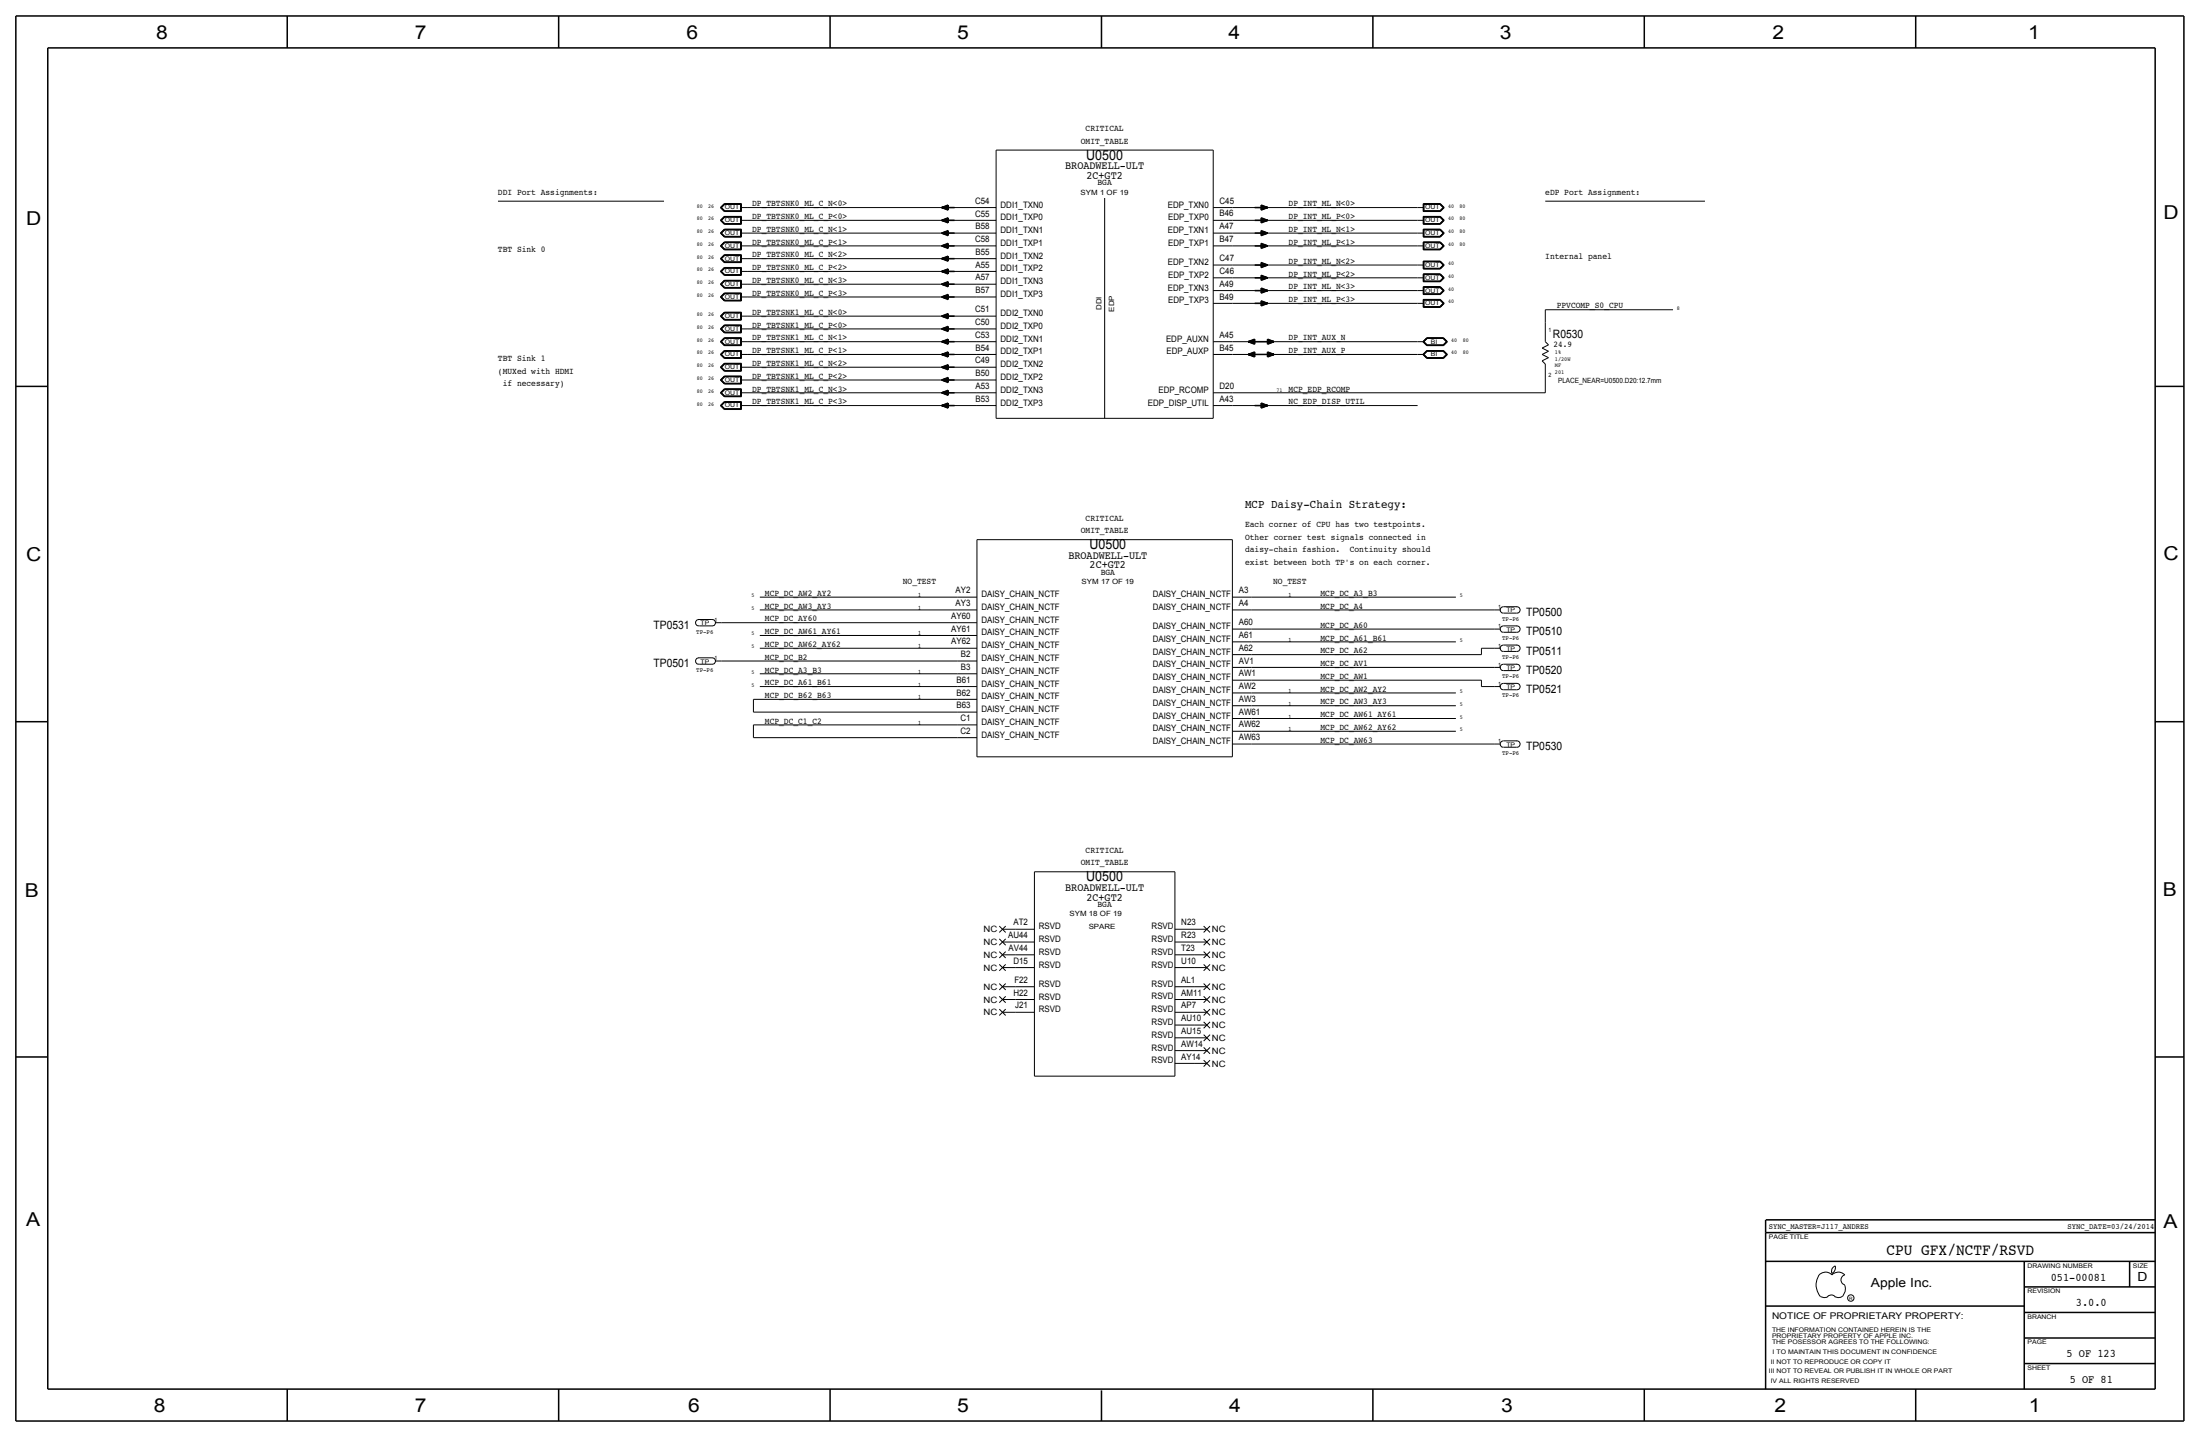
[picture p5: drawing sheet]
<svg xmlns="http://www.w3.org/2000/svg" width="875mm" height="572mm" viewBox="0 0 875 572" stroke-linecap="round" stroke-linejoin="round" font-family="sans-serif">
<g fill="none" stroke="#000" stroke-width=".4">
<path d="M396.2 59.7h86.3zM396.2 59.7v106.7zM482.5 59.7v106.7zM439.4 78.7v87.7zM198.1 80h66zM286.5 87.6l1.6-1.5zM286.5 92.7l1.6-1.6zM286.5 97.8l1.6-1.6zM286.5 82.6l1.6-1.6zM286.5 87.6l1.6 1.6zM286.5 92.7l1.6 1.6zM286.5 97.8l1.6 1.6z"/>
<path d="M286.5 82.5l1.6 1.6zM286.7 87.6l1.4-1.4zM286.7 92.7l1.4-1.5zM286.7 97.8l1.4-1.5zM286.7 82.6l1.4-1.5zM286.7 87.6l1.4 1.5zM286.7 92.7l1.4 1.5zM286.7 97.8l1.4 1.5zM286.7 82.6l1.4 1.4zM286.8 87.6l1.4-1.3zM286.8 92.7l1.4-1.4zM286.8 97.8l1.4-1.4z"/>
<path d="M286.8 82.6l1.4-1.4zM286.8 87.6l1.4 1.4zM286.8 92.7l1.4 1.4zM286.8 97.8l1.4 1.4zM286.8 82.5l1.4 1.4zM287 87.6l1.2-1.2zM287 87.6l1.2 1.3zM287 92.7l1.2 1.3zM287 97.8l1.2 1.3zM287 82.5l1.2 1.3zM288.1 89.2h6.8zM288.1 94.3h6.8z"/>
<path d="M288.1 99.4h6.8zM288.1 84.1h6.8zM288.1 86.1h6.8zM288.1 91.1h6.8zM288.1 96.2h6.8zM288.1 81h6.8zM288.1 86.2h6.7zM288.1 91.2h6.7zM288.1 96.3h6.7zM288.1 81.1h6.7zM288.1 89.1h6.7zM288.1 94.2h6.7z"/>
<path d="M288.1 99.3h6.7zM288.1 84h6.7zM288.2 86.3h6.5zM288.2 91.3h6.5zM288.2 96.4h6.5zM288.2 81.2h6.5zM288.2 89h6.5zM288.2 94.1h6.5zM288.2 99.2h6.5zM288.2 83.9h6.5zM288.2 91.4l-1.2 1.3zM288.2 96.5l-1.2 1.3z"/>
<path d="M288.2 81.3l-1.2 1.3zM288.2 86.4h6.4zM288.2 88.9h6.4zM288.2 91.4h6.4zM288.2 94h6.4zM288.2 96.5h6.4zM288.2 99.1h6.4zM288.2 81.3h6.4zM288.2 83.8h6.4zM294.6 87.6h2.5zM294.6 92.7h2.5zM294.6 97.8h2.5z"/>
<path d="M294.6 82.6h2.5zM294.6 86.4v2.5zM294.6 91.4v2.6zM294.6 96.5v2.6zM294.6 81.3v2.5zM294.7 86.3v2.7zM294.7 91.3v2.8zM294.7 96.4v2.8zM294.7 81.2v2.7zM294.8 86.2v2.9zM294.8 91.2v3zM294.8 96.3v3z"/>
<path d="M294.8 81.1v2.9zM294.9 86.1v3.1zM294.9 91.1v3.2zM294.9 96.2v3.2zM294.9 81v3.1zM297.1 82.6h91.5zM297.1 87.6h91.5zM297.1 92.7h91.5zM297.1 97.8h91.5zM388.6 82.6h7.6zM388.6 87.6h7.6zM388.6 92.7h7.6z"/>
<path d="M388.6 97.8h7.6zM482.5 87.6h7.7zM482.5 92.7h7.7zM482.5 97.8h7.7zM482.5 82.6h7.7zM490.2 82.6h73.6zM490.2 97.8h73.6zM490.2 92.7h73.6zM490.2 87.6h73.6zM563.8 97.8h2.6zM563.8 92.7h2.6zM563.8 87.6h2.6z"/>
<path d="M563.8 82.6h2.6zM566.1 96.2h6.8zM566.1 91.1h6.8zM566.1 86.1h6.8zM566.1 81h6.8zM566.1 99.4h6.8zM566.1 96.2v3.2zM566.1 94.3h6.8zM566.1 91.1v3.2zM566.1 89.2h6.8zM566.1 86.1v3.1zM566.1 84.1h6.8z"/>
<path d="M566.1 81v3.1zM566.2 96.3v3zM566.2 99.3h6.6zM566.2 91.2v3zM566.2 94.2h6.6zM566.2 86.2v2.9zM566.2 89.1h6.6zM566.2 81.1v2.9zM566.2 84h6.6zM566.2 96.3h6.6zM566.2 91.2h6.6zM566.2 86.2h6.6z"/>
<path d="M566.2 81.1h6.6zM566.3 96.4v2.8zM566.3 99.2h6.5zM566.3 91.3v2.8zM566.3 94.1h6.5zM566.3 86.3v2.7zM566.3 89h6.5zM566.3 81.2v2.7zM566.3 83.9h6.5zM566.3 96.4h6.5zM566.3 91.3h6.5zM566.3 86.3h6.5z"/>
<path d="M566.3 81.2h6.5zM566.4 96.5h6.3zM566.4 96.5v2.6zM566.4 99.1h6.3zM566.4 91.4h6.3zM566.4 91.4v2.6zM566.4 94h6.3zM566.4 86.4h6.3zM566.4 86.4v2.5zM566.4 88.9h6.3zM566.4 81.3h6.3zM566.4 81.3v2.5z"/>
<path d="M566.4 83.8h6.3zM572.7 96.5l1.3 1.3zM572.7 91.4l1.3 1.3zM572.7 86.4l1.3 1.2zM572.7 81.3l1.3 1.3zM572.7 99.1l1.3-1.3zM572.7 94l1.3-1.3zM572.7 88.9l1.3-1.3zM572.7 83.8l1.3-1.3zM572.8 99.2l1.3-1.4zM572.8 94.1l1.3-1.4zM572.8 83.9l1.3-1.4z"/>
<path d="M572.8 96.4l1.3 1.4zM572.8 91.3l1.3 1.4zM572.8 86.3l1.3 1.3zM572.8 81.2l1.3 1.4zM572.8 99.3l1.5-1.5zM572.8 94.2l1.5-1.5zM572.8 89.1l1.5-1.5zM572.8 84l1.5-1.4zM572.8 96.3l1.5 1.5zM572.8 91.2l1.5 1.5zM572.8 86.2l1.5 1.4zM572.8 81.1l1.5 1.5z"/>
<path d="M572.9 94.3l1.5-1.6zM572.9 89.2l1.5-1.6zM572.9 96.2l1.5 1.6zM572.9 91.1l1.5 1.6zM572.9 86.1l1.5 1.5zM572.9 81l1.5 1.6zM574.1 87.6l-1.3 1.4zM574.4 97.8l-1.5 1.6zM574.4 82.5l-1.5 1.6zM614.6 80h63.5zM286.5 102.9l1.6-1.6zM286.5 108l1.6-1.6z"/>
<path d="M286.5 113l1.6-1.5zM286.5 118.1l1.6-1.6zM286.5 102.9l1.6 1.5zM286.5 107.9l1.6 1.6zM286.5 113l1.6 1.6zM286.5 118.1l1.6 1.6zM286.7 102.9l1.4-1.5zM286.7 108l1.4-1.5zM286.7 113l1.4-1.4zM286.7 118.1l1.4-1.5zM286.7 102.9l1.4 1.4zM286.7 108l1.4 1.4z"/>
<path d="M286.7 113l1.4 1.5zM286.7 118.1l1.4 1.5zM286.8 102.9l1.4-1.4zM286.8 108l1.4-1.4zM286.8 113l1.4-1.3zM286.8 118.1l1.4-1.4zM286.8 102.9l1.4 1.3zM286.8 107.9l1.4 1.4zM286.8 113l1.4 1.4zM286.8 118.1l1.4 1.4zM287 102.9l1.2-1.3zM287 113l1.2-1.2z"/>
<path d="M287 102.9l1.2 1.2zM287 107.9l1.2 1.3zM287 113l1.2 1.3zM287 118.1l1.2 1.3zM288.1 104.4h6.8zM288.1 109.5h6.8zM288.1 114.6h6.8zM288.1 119.7h6.8zM288.1 101.3h6.8zM288.1 106.4h6.8zM288.1 111.5h6.8zM288.1 116.5h6.8z"/>
<path d="M288.1 101.4h6.7zM288.1 106.5h6.7zM288.1 111.6h6.7zM288.1 116.6h6.7zM288.1 104.3h6.7zM288.1 109.4h6.7zM288.1 114.5h6.7zM288.1 119.6h6.7zM288.2 101.5h6.5zM288.2 106.6h6.5zM288.2 111.7h6.5zM288.2 116.7h6.5z"/>
<path d="M288.2 104.2h6.5zM288.2 109.3h6.5zM288.2 114.4h6.5zM288.2 119.5h6.5zM288.2 106.7l-1.2 1.3zM288.2 116.8l-1.2 1.3zM288.2 101.6h6.4zM288.2 104.1h6.4zM288.2 106.7h6.4zM288.2 109.2h6.4zM288.2 111.8h6.4zM288.2 114.3h6.4z"/>
<path d="M288.2 116.8h6.4zM288.2 119.4h6.4zM294.6 102.9h2.5zM294.6 108h2.5zM294.6 113h2.5zM294.6 118.1h2.5zM294.6 101.6v2.5zM294.6 106.7v2.5zM294.6 111.8v2.5zM294.6 116.8v2.6zM294.7 101.5v2.7zM294.7 106.6v2.7z"/>
<path d="M294.7 111.7v2.7zM294.7 116.7v2.8zM294.8 101.4v2.9zM294.8 106.5v2.9zM294.8 111.6v2.9zM294.8 116.6v3zM294.9 101.3v3.1zM294.9 106.4v3.1zM294.9 111.5v3.1zM294.9 116.5v3.2zM297.1 118.1h91.5zM297.1 102.9h91.5z"/>
<path d="M297.1 108h91.5zM297.1 113h91.5zM388.6 113h7.6zM388.6 118.1h7.6zM388.6 102.9h7.6zM388.6 108h7.6zM482.5 105.4h7.7zM482.5 110.5h7.7zM482.5 115.6h7.7zM490.2 105.4h73.6zM490.2 110.5h73.6zM490.2 115.6h73.6z"/>
<path d="M563.8 115.6h2.6zM563.8 110.5h2.6zM563.8 105.4h2.6zM566.1 119.1h6.8zM566.1 114h6.8zM566.1 108.9h6.8zM566.1 103.8h6.8zM566.1 119.1v3.1zM566.1 117.1h6.8zM566.1 114v3.1zM566.1 112.1h6.8zM566.1 108.9v3.2z"/>
<path d="M566.1 107h6.8zM566.1 103.8v3.2zM566.2 119.2v2.9zM566.2 114.1v2.9zM566.2 117h6.6zM566.2 109v3zM566.2 112h6.6zM566.2 103.9v3zM566.2 106.9h6.6zM566.2 119.2h6.6zM566.2 114.1h6.6zM566.2 109h6.6z"/>
<path d="M566.2 103.9h6.6zM566.3 119.3v2.7zM566.3 114.2v2.7zM566.3 116.9h6.5zM566.3 109.1v2.8zM566.3 111.9h6.5zM566.3 104v2.8zM566.3 106.8h6.5zM566.3 119.3h6.5zM566.3 114.2h6.5zM566.3 109.1h6.5zM566.3 104h6.5z"/>
<path d="M566.4 119.4h6.3zM566.4 119.4v2.5zM566.4 114.3h6.3zM566.4 114.3v2.5zM566.4 116.8h6.3zM566.4 109.2h6.3zM566.4 109.2v2.6zM566.4 111.8h6.3zM566.4 104.1h6.3zM566.4 104.1v2.6zM566.4 106.7h6.3zM572.7 119.4l1.3 1.3z"/>
<path d="M572.7 114.3l1.3 1.3zM572.7 109.2l1.3 1.3zM572.7 104.1l1.3 1.3zM572.7 116.8l1.3-1.2zM572.7 111.8l1.3-1.3zM572.7 106.7l1.3-1.3zM572.8 116.9l1.3-1.3zM572.8 111.9l1.3-1.4zM572.8 106.8l1.3-1.4zM572.8 119.3l1.3 1.4zM572.8 114.2l1.3 1.4zM572.8 109.1l1.3 1.4z"/>
<path d="M572.8 104l1.3 1.4zM572.8 117l1.5-1.4zM572.8 112l1.5-1.5zM572.8 106.9l1.5-1.5zM572.8 119.2l1.5 1.5zM572.8 114.1l1.5 1.5zM572.8 109l1.5 1.5zM572.8 103.9l1.5 1.5zM572.9 117.1l1.5-1.5zM572.9 112.1l1.5-1.6zM572.9 107l1.5-1.6zM572.9 119.1l1.5 1.6z"/>
<path d="M572.9 114l1.5 1.6zM572.9 108.9l1.5 1.6zM572.9 103.8l1.5 1.6zM286.5 135.9l1.6-1.6zM286.5 130.8l1.6-1.6zM286.5 125.7l1.6-1.5zM286.5 135.9l1.6 1.6zM286.5 130.8l1.6 1.6zM286.5 125.7l1.6 1.6zM286.7 135.9l1.4-1.5zM286.7 130.8l1.4-1.5zM286.7 125.7l1.4-1.4z"/>
<path d="M286.7 135.9l1.4 1.5zM286.7 130.8l1.4 1.5zM286.7 125.7l1.4 1.5zM286.8 135.9l1.4-1.4zM286.8 130.8l1.4-1.4zM286.8 125.7l1.4-1.3zM286.8 135.9l1.4 1.4zM286.8 130.8l1.4 1.4zM286.8 125.7l1.4 1.4zM287 135.9l1.2-1.3zM287 130.8l1.2-1.3zM287 135.9l1.2 1.3z"/>
<path d="M287 130.8l1.2 1.3zM287 125.7l1.2 1.3zM288.1 137.5h6.8zM288.1 132.4h6.8zM288.1 127.3h6.8zM288.1 139.4h6.8zM288.1 134.3h6.8zM288.1 129.2h6.8zM288.1 124.2h6.8zM288.1 139.5h6.7zM288.1 134.4h6.7zM288.1 129.3h6.7z"/>
<path d="M288.1 124.3h6.7zM288.1 137.4h6.7zM288.1 132.3h6.7zM288.1 127.2h6.7zM288.2 139.6h6.5zM288.2 134.5h6.5zM288.2 129.4h6.5zM288.2 124.4h6.5zM288.2 137.3h6.5zM288.2 132.2h6.5zM288.2 127.1h6.5zM288.2 139.7l-1.2 1.3z"/>
<path d="M288.2 124.5l-1.2 1.2zM288.2 139.7h6.4zM288.2 134.6h6.4zM288.2 137.2h6.4zM288.2 129.5h6.4zM288.2 132.1h6.4zM288.2 124.5h6.4zM288.2 127h6.4zM294.6 135.9h2.5zM294.6 130.8h2.5zM294.6 125.7h2.5zM294.6 139.7v2.5z"/>
<path d="M294.6 134.6v2.6zM294.6 129.5v2.6zM294.6 124.5v2.5zM294.7 139.6v2.7zM294.7 134.5v2.8zM294.7 129.4v2.8zM294.7 124.4v2.7zM294.8 139.5v2.9zM294.8 134.4v3zM294.8 129.3v3zM294.8 124.3v2.9zM294.9 139.4v3.1z"/>
<path d="M294.9 134.3v3.2zM294.9 129.2v3.2zM294.9 124.2v3.1zM297.1 130.8h91.5zM297.1 125.7h91.5zM297.1 135.9h91.5zM388.6 125.7h7.6zM388.6 130.8h7.6zM388.6 135.9h7.6zM482.5 120.7h7.7zM482.5 135.9h7.7zM490.2 120.7h73.6z"/>
<path d="M490.2 135.9h73.6zM563.8 135.9h2.6zM563.8 120.7h2.6zM565.9 135.9l1.6 1.6zM565.9 135.9l1.6-1.6zM566.1 135.9l1.4 1.5zM566.1 135.9l1.4-1.5zM566.1 122.2h6.8zM566.2 122.1h6.6zM566.2 135.9l1.4 1.4zM566.3 122h6.5zM566.4 135.9l1.2 1.3z"/>
<path d="M566.4 135.9l1.2-1.3zM566.4 121.9h6.3zM567.5 137.5h6.6zM567.5 139.4h6.6zM567.5 134.3h6.6zM567.5 137.4h6.6zM567.5 139.5h6.6zM567.5 134.4h6.6zM567.6 139.6h6.4zM567.6 134.5h6.4zM567.6 137.3h6.4zM567.6 134.5l-1.4 1.4z"/>
<path d="M567.6 139.7h6.4zM567.6 137.2h6.4zM567.6 134.6h6.4zM572.7 121.9l1.3-1.3zM572.8 122l1.3-1.4zM572.8 122.1l1.5-1.4zM572.9 122.2l1.5-1.6zM574 139.7l1.3 1.3zM574 134.6l1.3 1.3zM574 137.2l1.3-1.3zM574 137.3l1.4-1.4zM574 139.6l1.4 1.4z"/>
<path d="M574 134.5l1.4 1.4zM574.1 137.4l1.5-1.5zM574.1 139.5l1.5 1.5zM574.1 134.4l1.5 1.5zM574.1 139.4l1.6 1.6zM574.1 134.3l1.6 1.6zM574.1 137.5l1.6-1.6zM613.4 138.4l2.5-1.2zM613.4 138.4l2.5 1.3zM614.6 135.9l1.3 1.3zM614.6 123.2h50.8zM614.6 123.2v5.1z"/>
<path d="M614.6 128.3v7.6zM286.5 141l1.6-1.6zM286.5 146.1l1.6-1.6zM286.5 151.1l1.6-1.5zM286.5 156.2l1.6-1.6zM286.5 141l1.6 1.5zM286.5 146l1.6 1.6zM286.5 151.1l1.6 1.6zM286.5 156.2l1.6 1.6zM286.7 141l1.4-1.5zM286.7 146.1l1.4-1.5zM286.7 151.1l1.4-1.4z"/>
<path d="M286.7 156.2l1.4-1.5zM286.7 141l1.4 1.4zM286.7 146.1l1.4 1.4zM286.7 151.1l1.4 1.5zM286.7 156.2l1.4 1.5zM286.8 141l1.4-1.4zM286.8 146.1l1.4-1.4zM286.8 151.1l1.4-1.3zM286.8 156.2l1.4-1.4zM286.8 141l1.4 1.3zM286.8 146l1.4 1.4zM286.8 151.1l1.4 1.4z"/>
<path d="M286.8 156.2l1.4 1.4zM287 146.1l1.2-1.3zM287 151.1l1.2-1.2zM287 141l1.2 1.2zM287 146l1.2 1.3zM287 151.1l1.2 1.3zM287 156.2l1.2 1.3zM288.1 142.5h6.8zM288.1 147.6h6.8zM288.1 152.7h6.8zM288.1 157.8h6.8zM288.1 144.5h6.8z"/>
<path d="M288.1 149.6h6.8zM288.1 154.6h6.8zM288.1 159.7h6.8zM288.1 144.6h6.7zM288.1 149.7h6.7zM288.1 154.7h6.7zM288.1 159.8h6.7zM288.1 142.4h6.7zM288.1 147.5h6.7zM288.1 152.6h6.7zM288.1 157.7h6.7zM288.2 144.7h6.5z"/>
<path d="M288.2 149.8h6.5zM288.2 154.8h6.5zM288.2 159.9h6.5zM288.2 142.3h6.5zM288.2 147.4h6.5zM288.2 152.5h6.5zM288.2 157.6h6.5zM288.2 154.9l-1.2 1.3zM288.2 142.2h6.4zM288.2 144.8h6.4zM288.2 147.3h6.4zM288.2 149.9h6.4z"/>
<path d="M288.2 152.4h6.4zM288.2 154.9h6.4zM288.2 157.5h6.4zM294.6 141h2.5zM294.6 146.1h2.5zM294.6 151.1h2.5zM294.6 156.2h2.5zM294.6 144.8v2.5zM294.6 149.9v2.5zM294.6 154.9v2.6zM294.7 144.7v2.7zM294.7 149.8v2.7z"/>
<path d="M294.7 154.8v2.8zM294.7 159.9v2.8zM294.8 144.6v2.9zM294.8 149.7v2.9zM294.8 154.7v3zM294.8 159.8v3zM294.9 144.5v3.1zM294.9 149.6v3.1zM294.9 154.6v3.2zM294.9 159.7v3.2zM297.1 141h91.5zM297.1 146.1h91.5z"/>
<path d="M297.1 151.1h91.5zM297.1 156.2h91.5zM388.6 141h7.6zM388.6 146.1h7.6zM388.6 151.1h7.6zM388.6 156.2h7.6zM482.5 141h7.7zM482.5 156.2h7.7zM490.2 156.2h124.4zM490.2 141h73.6zM563.8 141h2.6zM565.9 141l1.6 1.5z"/>
<path d="M565.9 141l1.6-1.6zM566.1 141l1.4 1.4zM566.1 141l1.4-1.5zM566.2 141l1.4 1.3zM566.2 141l1.4-1.4zM566.4 141l1.2 1.2zM566.4 141l1.2-1.3zM567.5 142.5h6.6zM567.5 142.4h6.6zM567.6 142.3h6.4zM567.6 142.2h6.4zM574 142.2l1.3-1.2z"/>
<path d="M574 142.3l1.4-1.3zM574.1 142.4l1.5-1.4zM574.1 142.5l1.6-1.5zM613.4 143.5l2.5-1.3zM613.4 141l2.5-1.3zM613.4 143.5l1.2 1.3zM613.4 141l2.5 1.2zM614.6 151.1v5.1zM614.6 144.8v6.3zM286.5 161.3l1.6-1.6zM286.5 161.3l1.6 1.6zM286.7 161.3l1.4-1.5z"/>
<path d="M286.7 161.3l1.4 1.5zM286.8 161.3l1.4-1.4zM286.8 161.3l1.4 1.4zM287 161.3l1.2 1.3zM288.1 162.9h6.8zM288.1 162.8h6.7zM288.2 162.7h6.5zM288.2 160l-1.2 1.3zM288.2 160h6.4zM288.2 162.6h6.4zM294.6 161.3h2.5zM294.6 160v2.6z"/>
<path d="M297.1 161.3h91.5zM388.6 161.3h7.6zM396.2 166.4h86.3zM482.5 161.3h7.7zM490.2 161.3h73.6zM388.6 214.6v86.4zM388.6 214.6h101.6zM490.2 214.6v86.4zM302.2 237.5h78.7zM380.9 237.5h7.7zM490.2 237.5h7.6zM497.8 237.5h81.3z"/>
<path d="M277.9 246.4h5.3zM278 246.4a1.25 1.25 0 0 0-1.4 1.3 1.25 1.25 0 0 0 1.4 1.2M278.1 248.9h5.1zM283.2 246.4a1.25 1.25 0 0 1 1.4 1.3 1.25 1.25 0 0 1-1.4 1.2M284.4 247.7h2.6zM287 247.7h93.9zM302.2 257.8h78.7zM302.2 252.7h78.7zM302.2 242.6h78.7zM380.9 242.6h7.7zM380.9 247.7h7.7zM380.9 252.7h7.7z"/>
<path d="M380.9 257.8h7.7zM490.2 255.3h7.6zM490.2 242.6h7.6zM490.2 250.2h7.6zM497.8 242.6h96.5zM497.8 250.2h96.5zM497.8 255.3h81.3zM589.2 257.8v2.5zM589.2 257.8h5.1zM594.3 257.8h2.5zM594.3 250.2h2.5zM594.3 242.6h2.5z"/>
<path d="M598.1 256.6a1.25 1.25 0 0 0-1.4 1.2 1.25 1.25 0 0 0 1.4 1.3M598.1 249a1.25 1.25 0 0 0-1.4 1.2 1.25 1.25 0 0 0 1.4 1.3M598.1 241.4a1.25 1.25 0 0 0-1.4 1.2 1.25 1.25 0 0 0 1.4 1.2M598.1 256.5h5.3zM598.1 259.1h5.1zM598.1 248.9h5.3zM598.1 251.5h5.1zM598.1 241.3h5.3zM598.1 243.8h5.1zM603.2 256.6a1.25 1.25 0 0 1 1.4 1.2 1.25 1.25 0 0 1-1.4 1.3M603.2 249a1.25 1.25 0 0 1 1.4 1.2 1.25 1.25 0 0 1-1.4 1.3M603.2 241.4a1.25 1.25 0 0 1 1.4 1.2 1.25 1.25 0 0 1-1.4 1.2"/>
<path d="M277.9 261.6h5.3zM278 261.7a1.25 1.25 0 0 0-1.4 1.2 1.25 1.25 0 0 0 1.4 1.3M278.1 264.2h5.1zM283.2 261.7a1.25 1.25 0 0 1 1.4 1.2 1.25 1.25 0 0 1-1.4 1.3M284.4 262.9h2.6zM287 262.9h93.9zM299.7 278.1h81.2zM299.7 278.1v5.1zM302.2 273.1h78.7zM302.2 268h78.7zM380.9 278.1h7.7zM380.9 268h7.7z"/>
<path d="M380.9 273.1h7.7zM380.9 262.9h7.7zM490.2 275.6h7.6zM490.2 270.5h7.6zM490.2 265.4h7.6zM490.2 260.4h7.6zM497.8 270.5h91.4zM497.8 260.4h91.4zM497.8 265.4h96.5zM497.8 275.6h81.3zM589.2 270.5v2.6zM589.2 273.1h5.1z"/>
<path d="M594.3 273.1h2.5zM594.3 265.4h2.5zM598.1 271.8a1.25 1.25 0 0 0-1.4 1.3 1.25 1.25 0 0 0 1.4 1.2M598.1 264.2a1.25 1.25 0 0 0-1.4 1.3 1.25 1.25 0 0 0 1.4 1.2M598.1 271.8h5.3zM598.1 274.3h5.1zM598.1 264.2h5.3zM598.1 266.7h5.1zM603.2 271.8a1.25 1.25 0 0 1 1.4 1.3 1.25 1.25 0 0 1-1.4 1.2M603.2 264.2a1.25 1.25 0 0 1 1.4 1.3 1.25 1.25 0 0 1-1.4 1.2M299.7 283.2h81.2zM299.7 288.3h81.2z"/>
<path d="M299.7 288.3v5.1zM299.7 293.4h81.2zM380.9 293.4h7.7zM380.9 288.3h7.7zM380.9 283.2h7.7zM490.2 295.9h7.6zM490.2 290.8h7.6zM490.2 280.7h7.6zM490.2 285.8h7.6zM497.8 295.9h96.5zM497.8 285.8h81.3zM497.8 280.7h81.3z"/>
<path d="M497.8 290.8h81.3zM594.3 295.9h2.5zM598.1 294.7a1.25 1.25 0 0 0-1.4 1.2 1.25 1.25 0 0 0 1.4 1.3M598.1 294.6h5.3zM598.1 297.2h5.1zM603.2 294.7a1.25 1.25 0 0 1 1.4 1.2 1.25 1.25 0 0 1-1.4 1.3M388.6 301h101.6zM411.4 346.7v81.3zM411.4 346.7h55.9zM467.3 346.7v81.3zM397.5 378.5l2.5 2.5zM397.5 375.9l2.5-2.5z"/>
<path d="M397.5 373.4l2.5 2.5zM397.5 370.8l2.5-2.5zM397.5 368.3l2.5 2.5zM398.7 369.6h5.1zM398.7 374.6h5.1zM398.7 379.7h5.1zM403.8 379.7h7.6zM403.8 374.6h7.6zM403.8 369.6h7.6zM467.3 369.6h7.6zM467.3 374.6h7.6zM467.3 379.7h7.6z"/>
<path d="M474.9 369.6h5.1zM474.9 374.6h5.1zM474.9 379.7h5.1zM478.7 378.5l2.6 2.5zM478.7 373.4l2.6 2.5zM478.7 368.3l2.6 2.5zM481.3 378.5l-2.6 2.5zM481.3 373.4l-2.6 2.5zM481.3 368.3l-2.6 2.5zM397.5 398.8l2.5-2.6zM397.5 396.2l2.5 2.6zM397.5 393.7l2.5-2.5z"/>
<path d="M397.5 391.2l2.5 2.5zM397.5 386.1l2.5-2.6zM397.5 383.5l2.5 2.6zM397.5 381l2.5-2.5zM398.7 384.8h5.1zM398.7 392.4h5.1zM398.7 397.5h5.1zM403.8 397.5h7.6zM403.8 392.4h7.6zM403.8 384.8h7.6zM467.3 384.8h7.6zM467.3 392.4h7.6z"/>
<path d="M467.3 397.5h7.6zM474.9 384.8h5.1zM474.9 392.4h5.1zM474.9 397.5h5.1zM478.7 396.2l2.6 2.6zM478.7 391.2l2.6 2.5zM478.7 383.5l2.6 2.6zM481.3 396.2l-2.6 2.6zM481.3 391.2l-2.6 2.5zM481.3 383.5l-2.6 2.6zM397.5 403.9l2.5-2.6zM397.5 401.3l2.5 2.6z"/>
<path d="M398.7 402.6h5.1zM403.8 402.6h7.6zM467.3 417.8h7.6zM467.3 412.8h7.6zM467.3 407.7h7.6zM467.3 402.6h7.6zM474.9 402.6h5.1zM474.9 407.7h5.1zM474.9 412.8h5.1zM474.9 417.8h5.1zM478.7 416.6l2.6 2.5zM478.7 411.5l2.6 2.5z"/>
<path d="M478.7 406.4l2.6 2.5zM478.7 401.3l2.6 2.6zM481.3 416.6l-2.6 2.5zM481.3 411.5l-2.6 2.5zM481.3 406.4l-2.6 2.5zM481.3 401.3l-2.6 2.6zM411.4 428h55.9zM467.3 422.9h7.6zM474.9 422.9h5.1zM478.7 421.6l2.6 2.6zM481.3 421.6l-2.6 2.6zM724.1 515.6l.5 .2a2.67 2.67 0 0 0 2.5-.2"/>
<path d="M726.8 515.7a2.09 2.09 0 0 1 3.1 0M728.9 504.2l1-.7a2.8 2.8 0 0 1-1.3 3l-.1-1.4zM729.7 515.6l.4 .2a2.67 2.67 0 0 0 2.6-.2M732.7 515.7a4.7 4.7 0 0 0 1.1-4.7 2.08 2.08 0 0 1-1.6-2 2.08 2.08 0 0 1 1.6-2 3.4 3.4 0 0 0-5.1 0 3.6 3.6 0 0 0-3.9-.8 3.6 3.6 0 0 0-2.3 3.3 7.1 7.1 0 0 0 1.6 6.2"/>
<circle cx="736.1" cy="516.2" r="1.28"/>
</g>
<g fill="none" stroke="#000" stroke-width=".6" stroke-linecap="butt">
<path d="M6.3 6.4v558.7zM6.3 6.4h862.3zM19 19.1h838.2zM19 19.1v533.4zM114.2 6.4v12.7zM222.2 6.4v12.7zM330.1 6.4v12.7zM438.1 6.4v12.7zM546 6.4v12.7zM654 6.4v12.7zM761.9 6.4v12.7zM857.2 19.1v533.4z"/>
<path d="M868.6 6.4v558.7zM374.6 82.6l2.5 .5zM374.6 82.6l2.5 .7zM374.6 82.6l2.5-.6zM374.6 82.6l2.5-.3zM374.6 82.6l2.5 .2zM374.6 82.6l2.5-1.1zM374.6 82.6l2.5 1zM374.6 82.6l2.5-.8zM374.6 82.6h5.1zM374.6 87.6l2.5 .5zM374.6 87.6l2.5 .8z"/>
<path d="M374.6 87.6l2.5-.5zM374.6 87.6l2.5-.2zM374.6 87.6l2.5 .3zM374.6 87.6l2.5-1zM374.6 87.6l2.5 1zM374.6 87.6l2.5-.7zM374.6 87.6h5.1zM374.6 97.8l2.5 .5zM374.6 97.8l2.5 .8zM374.6 97.8l2.5-.5zM374.6 97.8l2.5-.3zM374.6 97.8l2.5 .2z"/>
<path d="M374.6 97.8l2.5-1zM374.6 97.8l2.5 1zM374.6 97.8l2.5-.8zM374.6 97.8h5.1zM374.6 92.7l2.5 .5zM374.6 92.7l2.5 .8zM374.6 92.7l2.5-.5zM374.6 92.7l2.5-.2zM374.6 92.7l2.5 .3zM374.6 92.7l2.5-1zM374.6 92.7l2.5 1zM374.6 92.7l2.5-.8z"/>
<path d="M374.6 92.7h5.1zM377.1 81.5v2.1zM377.1 86.6v2zM377.1 96.8v2zM377.1 91.7v2zM499.1 82.6h5zM499.1 87.6h5zM499.1 97.8h5zM499.1 92.7h5zM501.6 81.5v2.1zM501.6 86.6v2zM501.6 96.8v2z"/>
<path d="M501.6 91.7v2zM501.6 83.1l2.5-.5zM501.6 83.3l2.5-.7zM501.6 82l2.5 .6zM501.6 82.3l2.5 .3zM501.6 82.8l2.5-.2zM501.6 81.5l2.5 1.1zM501.6 83.6l2.5-1zM501.6 81.8l2.5 .8zM501.6 88.1l2.5-.5zM501.6 88.4l2.5-.8zM501.6 87.1l2.5 .5z"/>
<path d="M501.6 87.4l2.5 .2zM501.6 87.9l2.5-.3zM501.6 86.6l2.5 1zM501.6 88.6l2.5-1zM501.6 86.9l2.5 .7zM501.6 98.3l2.5-.5zM501.6 98.6l2.5-.8zM501.6 97.3l2.5 .5zM501.6 97.5l2.5 .3zM501.6 98l2.5-.2zM501.6 96.8l2.5 1zM501.6 98.8l2.5-1z"/>
<path d="M501.6 97l2.5 .8zM501.6 93.2l2.5-.5zM501.6 93.5l2.5-.8zM501.6 92.2l2.5 .5zM501.6 92.5l2.5 .2zM501.6 93l2.5-.3zM501.6 91.7l2.5 1zM501.6 93.7l2.5-1zM501.6 91.9l2.5 .8zM374.6 102.9l2.5 .5zM374.6 102.9l2.5 .7zM374.6 102.9l2.5-.5z"/>
<path d="M374.6 102.9l2.5-.3zM374.6 102.9l2.5 .2zM374.6 102.9l2.5-1zM374.6 102.9l2.5 1zM374.6 102.9l2.5-.8zM374.6 102.9h5.1zM374.6 108l2.5 .5zM374.6 108l2.5 .7zM374.6 108l2.5-.6zM374.6 108l2.5-.3zM374.6 108l2.5 .2zM374.6 108l2.5-1.1z"/>
<path d="M374.6 108l2.5 1zM374.6 108l2.5-.8zM374.6 108h5.1zM374.6 113l2.5 .5zM374.6 113l2.5 .8zM374.6 113l2.5-.5zM374.6 113l2.5-.2zM374.6 113l2.5 .3zM374.6 113l2.5-1zM374.6 113l2.5 1zM374.6 113l2.5-.7zM374.6 113h5.1z"/>
<path d="M374.6 118.1l2.5 .5zM374.6 118.1l2.5 .8zM374.6 118.1l2.5-.5zM374.6 118.1l2.5-.2zM374.6 118.1l2.5 .3zM374.6 118.1l2.5-1zM374.6 118.1l2.5 1zM374.6 118.1l2.5-.8zM374.6 118.1h5.1zM377.1 101.9v2zM377.1 106.9v2.1zM377.1 112v2z"/>
<path d="M377.1 117.1v2zM499.1 105.4h5zM499.1 115.6h5zM499.1 110.5h5zM501.6 104.4v2zM501.6 114.6v2zM501.6 119.6v2.1zM501.6 109.5v2zM501.6 105.9l2.5-.5zM501.6 106.2l2.5-.8zM501.6 104.9l2.5 .5zM501.6 105.2l2.5 .2z"/>
<path d="M501.6 105.7l2.5-.3zM501.6 104.4l2.5 1zM501.6 106.4l2.5-1zM501.6 104.6l2.5 .8zM501.6 116.1l2.5-.5zM501.6 116.3l2.5-.7zM501.6 115.1l2.5 .5zM501.6 115.3l2.5 .3zM501.6 115.8l2.5-.2zM501.6 114.6l2.5 1zM501.6 116.6l2.5-1zM501.6 114.8l2.5 .8z"/>
<path d="M501.6 119.6l2.5 1.1zM501.6 119.9l2.5 .8zM501.6 111l2.5-.5zM501.6 111.3l2.5-.8zM501.6 110l2.5 .5zM501.6 110.2l2.5 .3zM501.6 110.7l2.5-.2zM501.6 109.5l2.5 1zM501.6 111.5l2.5-1zM501.6 109.7l2.5 .8zM374.6 125.7l2.5 .5zM374.6 125.7l2.5 .8z"/>
<path d="M374.6 125.7l2.5-.5zM374.6 125.7l2.5-.2zM374.6 125.7l2.5 .3zM374.6 125.7l2.5-1zM374.6 125.7l2.5 1zM374.6 125.7l2.5-.7zM374.6 125.7h5.1zM374.6 130.8l2.5 .5zM374.6 130.8l2.5 .8zM374.6 130.8l2.5-.5zM374.6 130.8l2.5-.2zM374.6 130.8l2.5 .3z"/>
<path d="M374.6 130.8l2.5-1zM374.6 130.8l2.5 1zM374.6 130.8l2.5-.8zM374.6 130.8h5.1zM374.6 135.9l2.5 .5zM374.6 135.9l2.5 .8zM374.6 135.9l2.5-.5zM374.6 135.9l2.5-.3zM374.6 135.9l2.5 .2zM374.6 135.9l2.5-1zM374.6 135.9l2.5 1zM374.6 135.9l2.5-.8z"/>
<path d="M374.6 135.9h5.1zM377.1 140v2zM377.1 124.7v2zM377.1 129.8v2zM377.1 134.9v2zM496.5 135.9h10.2zM496.5 135.9l2.6-.8zM496.5 135.9l2.6 1zM496.5 135.9l2.6-1zM496.5 135.9l2.6-.5zM496.5 135.9l2.6 .8zM496.5 135.9l2.6 .5z"/>
<path d="M496.5 135.9l2.6 .2zM496.5 135.9l2.6-.3zM499.1 140v2zM499.1 134.9v2zM499.1 120.7h5zM501.6 121.2l2.5-.5zM501.6 121.4l2.5-.7zM501.6 120.1l2.5 .6zM501.6 120.4l2.5 .3zM501.6 120.9l2.5-.2zM501.6 121.7l2.5-1zM504.1 140l2.6 1z"/>
<path d="M504.1 135.4l2.6 .5zM504.1 135.1l2.6 .8zM504.1 136.7l2.6-.8zM504.1 136.4l2.6-.5zM504.1 134.9l2.6 1zM504.1 136.9l2.6-1zM504.1 136.1l2.6-.2zM504.1 135.6l2.6 .3zM504.1 140v2zM504.1 134.9v2zM6.3 153.7h12.7zM374.6 141l2.5 .5z"/>
<path d="M374.6 141l2.5 .7zM374.6 141l2.5-.5zM374.6 141l2.5-.3zM374.6 141l2.5 .2zM374.6 141l2.5-1zM374.6 141l2.5 1zM374.6 141l2.5-.8zM374.6 141h5.1zM374.6 151.1l2.5 .5zM374.6 151.1l2.5 .8zM374.6 151.1l2.5-.5zM374.6 151.1l2.5-.2z"/>
<path d="M374.6 151.1l2.5 .3zM374.6 151.1l2.5-1zM374.6 151.1l2.5 1zM374.6 151.1l2.5-.7zM374.6 151.1h5.1zM374.6 146.1l2.5 .5zM374.6 146.1l2.5 .7zM374.6 146.1l2.5-.6zM374.6 146.1l2.5-.3zM374.6 146.1l2.5 .2zM374.6 146.1l2.5-1.1zM374.6 146.1l2.5 1z"/>
<path d="M374.6 146.1l2.5-.8zM374.6 146.1h5.1zM374.6 156.2l2.5 .5zM374.6 156.2l2.5 .8zM374.6 156.2l2.5-.5zM374.6 156.2l2.5-.2zM374.6 156.2l2.5 .3zM374.6 156.2l2.5-1zM374.6 156.2l2.5 1zM374.6 156.2l2.5-.8zM374.6 156.2h5.1zM377.1 150.1v2z"/>
<path d="M377.1 145v2.1zM377.1 155.2v2zM496.5 141h10.2zM496.5 141l2.6-.8zM496.5 141l2.6 1zM496.5 141l2.6-1zM496.5 141l2.6-.5zM496.5 141l2.6 .7zM496.5 141l2.6 .5zM496.5 141l2.6 .2zM496.5 141l2.6-.3zM504.1 140.5l2.6 .5z"/>
<path d="M504.1 140.2l2.6 .8zM504.1 141.7l2.6-.7zM504.1 141.5l2.6-.5zM504.1 142l2.6-1zM504.1 141.2l2.6-.2zM504.1 140.7l2.6 .3zM857.2 153.7h11.4zM374.6 161.3l2.5 .5zM374.6 161.3l2.5 .8zM374.6 161.3l2.5-.5zM374.6 161.3l2.5-.3zM374.6 161.3l2.5 .2z"/>
<path d="M374.6 161.3l2.5-1zM374.6 161.3l2.5 1zM374.6 161.3l2.5-.8zM374.6 161.3h5.1zM377.1 160.3v2zM499.1 161.3h5zM501.6 160.3v2zM501.6 161.8l2.5-.5zM501.6 162.1l2.5-.8zM501.6 160.8l2.5 .5zM501.6 161l2.5 .3zM501.6 161.5l2.5-.2z"/>
<path d="M501.6 160.3l2.5 1zM501.6 162.3l2.5-1zM501.6 160.5l2.5 .8zM6.3 287h12.7zM857.2 287h11.4zM6.3 420.4h12.7zM857.2 420.4h11.4zM702.3 490.2h154.9zM702.3 485.1v5.1zM702.3 490.2v62.3zM702.4 485.1h154.8zM702.3 501.6h154.9z"/>
<path d="M702.3 519.4h102.8zM805.1 501.6v50.8zM805.1 511.8h52.1zM847 501.6v10.2zM805.1 522h52.1zM805.1 532.1h52.1zM19 552.5h838.2zM114.2 552.4v12.7zM222.2 552.5v12.7zM330.1 552.5v12.7zM438.1 553v12.1zM546 552.5v12.7z"/>
<path d="M654 552.5v12.7zM761.9 552.5v12.7zM805.1 542.3h52.1zM6.3 565.1h862.3z"/>
</g>
<g font-size="7.6">
<text x="62.2" y="15.5">8</text>
<text x="165" y="15.5">7</text>
<text x="273" y="15.5">6</text>
<text x="380.7" y="15.5">5</text>
<text x="488.6" y="15.5">4</text>
<text x="596.6" y="15.5">3</text>
<text x="705.1" y="15.5">2</text>
<text x="806.7" y="15.5">1</text>
<text x="10.4" y="89.4">D</text>
<text x="860.5" y="87.1">D</text>
<text x="10.4" y="223.3">C</text>
<text x="860.5" y="222.8">C</text>
<text x="9.8" y="356.6">B</text>
<text x="860.2" y="356.4">B</text>
<text x="10.4" y="487.4">A</text>
<text x="860.5" y="488.2">A</text>
<text x="61.2" y="561.6">8</text>
<text x="165" y="561.6">7</text>
<text x="273.8" y="561.6">6</text>
<text x="380.7" y="561.6">5</text>
<text x="488.9" y="561.6">4</text>
<text x="597.1" y="561.6">3</text>
<text x="705.8" y="561.6">2</text>
<text x="806.9" y="561.6">1</text>
</g>
<text font-size="6.5" x="750.3" y="499.1">CPU GFX/NCTF/RSVD</text>
<g font-size="5.6">
<text x="432.1" y="63.5">U0500</text>
<text x="433.3" y="218.4">U0500</text>
<text x="432.1" y="350.5">U0500</text>
</g>
<g font-size="5">
<text x="850.1" y="509.3">D</text>
<text x="744.2" y="511.8">Apple Inc.</text>
</g>
<text font-size="4.8" x="495.2" y="201.9">MCP Daisy-Chain Strategy:</text>
<g font-size="4.6">
<text x="617.7" y="134.4">R0530</text>
<text x="607" y="245.1">TP0500</text>
<text x="259.9" y="250.2">TP0531</text>
<text x="607" y="252.7">TP0510</text>
<text x="607" y="260.4">TP0511</text>
<text x="259.9" y="265.4">TP0501</text>
<text x="607" y="268">TP0520</text>
<text x="607" y="275.6">TP0521</text>
<text x="607" y="298.5">TP0530</text>
<text x="815.7" y="509.3">051-00081</text>
<text x="825.7" y="519.4">3.0.0</text>
<text x="822" y="539.8">5 OF 123</text>
<text x="823.2" y="549.9">5 OF 81</text>
</g>
<g font-size="4.5">
<text x="423.7" y="67.3">BROADWELL-ULT</text>
<text x="432.1" y="71.1">2C+GT2</text>
<text x="424.9" y="222.3">BROADWELL-ULT</text>
<text x="433.4" y="226.1">2C+GT2</text>
<text x="423.7" y="354.3">BROADWELL-ULT</text>
<text x="432.1" y="358.1">2C+GT2</text>
</g>
<text font-size="3.7" x="704.8" y="524.5">NOTICE OF PROPRIETARY PROPERTY:</text>
<g font-size="3.5">
<text x="431.8" y="52.1">CRITICAL</text>
<text x="429.9" y="57.2">OMIT_TABLE</text>
<text x="198.1" y="77.5">DDI Port Assignments:</text>
<text x="436.5" y="73.7">BGA</text>
<text x="614.6" y="77.5">eDP Port Assignment:</text>
<text x="299.2" y="82">DP_TBTSNK0_ML_C_N&lt;0&gt;</text>
<text x="387.9" y="81">C54</text>
<text x="398" y="82.5">DDI1_TXN0</text>
<text x="464.5" y="82.6">EDP_TXN0</text>
<text x="485.1" y="81">C45</text>
<text x="512.5" y="82">DP_INT_ML_N&lt;0&gt;</text>
<text x="299.2" y="87.1">DP_TBTSNK0_ML_C_P&lt;0&gt;</text>
<text x="387.9" y="86.1">C55</text>
<text x="398" y="87.6">DDI1_TXP0</text>
<text x="464.7" y="87.6">EDP_TXP0</text>
<text x="485.1" y="86.1">B46</text>
<text x="512.5" y="87.1">DP_INT_ML_P&lt;0&gt;</text>
<text x="299.2" y="92.2">DP_TBTSNK0_ML_C_N&lt;1&gt;</text>
<text x="388" y="91.2">B58</text>
<text x="398" y="92.7">DDI1_TXN1</text>
<text x="464.5" y="92.7">EDP_TXN1</text>
<text x="485.1" y="91.2">A47</text>
<text x="512.5" y="92.2">DP_INT_ML_N&lt;1&gt;</text>
<text x="198.1" y="100.3">TBT Sink 0</text>
<text x="299.2" y="97.3">DP_TBTSNK0_ML_C_P&lt;1&gt;</text>
<text x="387.9" y="96.3">C58</text>
<text x="388" y="101.3">B55</text>
<text x="398" y="97.8">DDI1_TXP1</text>
<text x="464.7" y="97.8">EDP_TXP1</text>
<text x="485.1" y="96.3">B47</text>
<text x="512.5" y="97.3">DP_INT_ML_P&lt;1&gt;</text>
<text x="299.2" y="102.4">DP_TBTSNK0_ML_C_N&lt;2&gt;</text>
<text x="299.2" y="107.5">DP_TBTSNK0_ML_C_P&lt;2&gt;</text>
<text x="388" y="106.4">A55</text>
<text x="398" y="102.9">DDI1_TXN2</text>
<text x="398" y="108">DDI1_TXP2</text>
<text x="464.5" y="105.4">EDP_TXN2</text>
<text x="485.1" y="103.9">C47</text>
<text x="512.5" y="104.9">DP_INT_ML_N&lt;2&gt;</text>
<text x="614.6" y="102.9">Internal panel</text>
<text x="299.2" y="112.5">DP_TBTSNK0_ML_C_N&lt;3&gt;</text>
<text x="388" y="111.5">A57</text>
<text x="398" y="113">DDI1_TXN3</text>
<text x="464.7" y="110.5">EDP_TXP2</text>
<text x="485.1" y="109">C46</text>
<text x="512.5" y="110">DP_INT_ML_P&lt;2&gt;</text>
<text x="299.2" y="117.6">DP_TBTSNK0_ML_C_P&lt;3&gt;</text>
<text x="388" y="116.6">B57</text>
<text x="398" y="118.1">DDI1_TXP3</text>
<text x="464.5" y="115.6">EDP_TXN3</text>
<text x="485.1" y="114">A49</text>
<text x="485.1" y="119.1">B49</text>
<text x="512.5" y="115.1">DP_INT_ML_N&lt;3&gt;</text>
<text x="299.2" y="125.2">DP_TBTSNK1_ML_C_N&lt;0&gt;</text>
<text x="387.9" y="124.2">C51</text>
<text x="398" y="125.7">DDI2_TXN0</text>
<text x="464.7" y="120.7">EDP_TXP3</text>
<text x="512.5" y="120.2">DP_INT_ML_P&lt;3&gt;</text>
<text x="619.2" y="122.7">PPVCOMP_S0_CPU</text>
<text x="299.2" y="130.3">DP_TBTSNK1_ML_C_P&lt;0&gt;</text>
<text x="387.9" y="129.3">C50</text>
<text x="398" y="130.8">DDI2_TXP0</text>
<text x="299.2" y="135.4">DP_TBTSNK1_ML_C_N&lt;1&gt;</text>
<text x="387.9" y="134.4">C53</text>
<text x="398" y="135.9">DDI2_TXN1</text>
<text x="463.8" y="135.9">EDP_AUXN</text>
<text x="485.1" y="134.4">A45</text>
<text x="512.5" y="135.4">DP_INT_AUX_N</text>
<text x="198.1" y="143.5">TBT Sink 1</text>
<text x="299.2" y="140.5">DP_TBTSNK1_ML_C_P&lt;1&gt;</text>
<text x="388" y="139.4">B54</text>
<text x="398" y="141">DDI2_TXP1</text>
<text x="464" y="141">EDP_AUXP</text>
<text x="485.1" y="139.4">B45</text>
<text x="512.5" y="140.5">DP_INT_AUX_P</text>
<text x="617.9" y="138.2">24.9</text>
<text x="198.1" y="148.6">(MUXed with HDMI</text>
<text x="299.2" y="145.5">DP_TBTSNK1_ML_C_N&lt;2&gt;</text>
<text x="387.9" y="144.5">C49</text>
<text x="388" y="149.6">B50</text>
<text x="398" y="146.1">DDI2_TXN2</text>
<text x="200" y="153.7">if necessary)</text>
<text x="299.2" y="150.6">DP_TBTSNK1_ML_C_P&lt;2&gt;</text>
<text x="299.2" y="155.7">DP_TBTSNK1_ML_C_N&lt;3&gt;</text>
<text x="388" y="154.7">A53</text>
<text x="398" y="151.1">DDI2_TXP2</text>
<text x="485.1" y="154.7">D20</text>
<text x="512.5" y="155.7">MCP_EDP_RCOMP</text>
<text x="299.2" y="160.8">DP_TBTSNK1_ML_C_P&lt;3&gt;</text>
<text x="388" y="159.8">B53</text>
<text x="398" y="156.2">DDI2_TXN3</text>
<text x="398" y="161.3">DDI2_TXP3</text>
<text x="456.6" y="161.3">EDP_DISP_UTIL</text>
<text x="460.8" y="156.2">EDP_RCOMP</text>
<text x="485.1" y="159.8">A43</text>
<text x="512.5" y="160.8">NC_EDP_DISP_UTIL</text>
<text x="431.8" y="207">CRITICAL</text>
<text x="495.2" y="209.6">Each corner of CPU has two testpoints.</text>
<text x="429.9" y="212.1">OMIT_TABLE</text>
<text x="495.2" y="214.6">Other corner test signals connected in</text>
<text x="495.2" y="219.7">daisy-chain fashion.</text>
<text x="536.8" y="219.7">Continuity should</text>
<text x="495.2" y="224.8">exist between both TP's on each corner.</text>
<text x="359.1" y="232.4">NO_TEST</text>
<text x="437.8" y="228.6">BGA</text>
<text x="506.4" y="232.4">NO_TEST</text>
<text x="304.2" y="237">MCP_DC_AW2_AY2</text>
<text x="380.1" y="236">AY2</text>
<text x="390.3" y="237.5">DAISY_CHAIN_NCTF</text>
<text x="458.5" y="237.5">DAISY_CHAIN_NCTF</text>
<text x="492.7" y="236">A3</text>
<text x="525.2" y="237">MCP_DC_A3_B3</text>
<text x="304.2" y="242.1">MCP_DC_AW3_AY3</text>
<text x="380.1" y="241.1">AY3</text>
<text x="390.3" y="242.6">DAISY_CHAIN_NCTF</text>
<text x="458.5" y="242.6">DAISY_CHAIN_NCTF</text>
<text x="492.7" y="241">A4</text>
<text x="525.2" y="242.1">MCP_DC_A4</text>
<text x="304.2" y="247.1">MCP_DC_AY60</text>
<text x="378.3" y="246.1">AY60</text>
<text x="378.3" y="251.2">AY61</text>
<text x="390.3" y="247.7">DAISY_CHAIN_NCTF</text>
<text x="458.5" y="250.2">DAISY_CHAIN_NCTF</text>
<text x="492.7" y="248.7">A60</text>
<text x="525.2" y="249.7">MCP_DC_A60</text>
<text x="304.2" y="257.3">MCP_DC_AW62_AY62</text>
<text x="304.2" y="252.2">MCP_DC_AW61_AY61</text>
<text x="378.3" y="256.3">AY62</text>
<text x="390.3" y="252.7">DAISY_CHAIN_NCTF</text>
<text x="390.3" y="257.8">DAISY_CHAIN_NCTF</text>
<text x="458.5" y="255.3">DAISY_CHAIN_NCTF</text>
<text x="492.7" y="253.7">A61</text>
<text x="525.2" y="254.8">MCP_DC_A61_B61</text>
<text x="304.2" y="262.4">MCP_DC_B2</text>
<text x="382.2" y="261.4">B2</text>
<text x="390.3" y="262.9">DAISY_CHAIN_NCTF</text>
<text x="458.5" y="260.4">DAISY_CHAIN_NCTF</text>
<text x="492.7" y="258.8">A62</text>
<text x="492.7" y="263.9">AV1</text>
<text x="525.2" y="259.9">MCP_DC_A62</text>
<text x="304.2" y="267.5">MCP_DC_A3_B3</text>
<text x="382.2" y="266.5">B3</text>
<text x="390.3" y="268">DAISY_CHAIN_NCTF</text>
<text x="458.5" y="265.4">DAISY_CHAIN_NCTF</text>
<text x="492.7" y="269">AW1</text>
<text x="525.2" y="264.9">MCP_DC_AV1</text>
<text x="304.2" y="272.6">MCP_DC_A61_B61</text>
<text x="380.4" y="271.5">B61</text>
<text x="390.3" y="273.1">DAISY_CHAIN_NCTF</text>
<text x="458.5" y="275.6">DAISY_CHAIN_NCTF</text>
<text x="458.5" y="270.5">DAISY_CHAIN_NCTF</text>
<text x="492.7" y="274.1">AW2</text>
<text x="525.2" y="270">MCP_DC_AW1</text>
<text x="525.2" y="275.1">MCP_DC_AW2_AY2</text>
<text x="304.2" y="277.6">MCP_DC_B62_B63</text>
<text x="380.4" y="276.6">B62</text>
<text x="380.4" y="281.7">B63</text>
<text x="390.3" y="278.1">DAISY_CHAIN_NCTF</text>
<text x="458.5" y="280.7">DAISY_CHAIN_NCTF</text>
<text x="492.7" y="279.2">AW3</text>
<text x="525.2" y="280.2">MCP_DC_AW3_AY3</text>
<text x="304.2" y="287.8">MCP_DC_C1_C2</text>
<text x="382" y="286.8">C1</text>
<text x="390.3" y="283.2">DAISY_CHAIN_NCTF</text>
<text x="458.5" y="285.8">DAISY_CHAIN_NCTF</text>
<text x="492.7" y="284.2">AW61</text>
<text x="525.2" y="285.3">MCP_DC_AW61_AY61</text>
<text x="382" y="291.9">C2</text>
<text x="390.3" y="293.4">DAISY_CHAIN_NCTF</text>
<text x="390.3" y="288.3">DAISY_CHAIN_NCTF</text>
<text x="458.5" y="290.8">DAISY_CHAIN_NCTF</text>
<text x="492.7" y="289.3">AW62</text>
<text x="525.2" y="290.3">MCP_DC_AW62_AY62</text>
<text x="458.5" y="295.9">DAISY_CHAIN_NCTF</text>
<text x="492.7" y="294.4">AW63</text>
<text x="525.2" y="295.4">MCP_DC_AW63</text>
<text x="431.8" y="339.1">CRITICAL</text>
<text x="429.9" y="344.2">OMIT_TABLE</text>
<text x="436.5" y="360.7">BGA</text>
<text x="391.2" y="370.8">NC</text>
<text x="403.1" y="368.1">AT2</text>
<text x="413.2" y="369.6">RSVD</text>
<text x="458" y="369.6">RSVD</text>
<text x="469.8" y="368.1">N23</text>
<text x="482" y="370.8">NC</text>
<text x="391.2" y="375.9">NC</text>
<text x="401" y="373.1">AU44</text>
<text x="413.2" y="374.6">RSVD</text>
<text x="458" y="374.6">RSVD</text>
<text x="469.8" y="373.1">R23</text>
<text x="482" y="375.9">NC</text>
<text x="391.2" y="381">NC</text>
<text x="401.2" y="378.2">AV44</text>
<text x="403.1" y="383.3">D15</text>
<text x="413.2" y="379.7">RSVD</text>
<text x="458" y="379.7">RSVD</text>
<text x="469.8" y="378.2">T23</text>
<text x="469.8" y="383.3">U10</text>
<text x="482" y="381">NC</text>
<text x="391.2" y="386.1">NC</text>
<text x="413.2" y="384.8">RSVD</text>
<text x="458" y="384.8">RSVD</text>
<text x="482" y="386.1">NC</text>
<text x="391.2" y="393.7">NC</text>
<text x="403.1" y="396">H22</text>
<text x="403.5" y="390.9">F22</text>
<text x="413.2" y="392.4">RSVD</text>
<text x="458" y="392.4">RSVD</text>
<text x="469.8" y="390.9">AL1</text>
<text x="469.8" y="396">AM11</text>
<text x="482" y="393.7">NC</text>
<text x="391.2" y="398.8">NC</text>
<text x="403.8" y="401.1">J21</text>
<text x="413.2" y="397.5">RSVD</text>
<text x="458" y="397.5">RSVD</text>
<text x="469.8" y="401.1">AP7</text>
<text x="482" y="398.8">NC</text>
<text x="391.2" y="403.9">NC</text>
<text x="413.2" y="402.6">RSVD</text>
<text x="458" y="407.7">RSVD</text>
<text x="458" y="402.6">RSVD</text>
<text x="469.8" y="406.2">AU10</text>
<text x="482" y="403.9">NC</text>
<text x="458" y="412.7">RSVD</text>
<text x="469.8" y="411.2">AU15</text>
<text x="482" y="408.9">NC</text>
<text x="458" y="417.8">RSVD</text>
<text x="469.8" y="416.3">AW14</text>
<text x="482" y="419.1">NC</text>
<text x="482" y="414">NC</text>
<text x="458" y="422.9">RSVD</text>
<text x="469.8" y="421.4">AY14</text>
<text x="482" y="424.2">NC</text>
</g>
<g font-size="3.2">
<text x="703.5" y="488.9">SYNC_MASTER=J117_ANDRES</text>
<text x="822.3" y="488.9">SYNC_DATE=03/24/2014</text>
</g>
<g font-size="2.9">
<text x="429.8" y="77.5">SYM 1 OF 19</text>
<text x="438.1" y="123.4" transform="rotate(-90 438.1 123.4)">DDI</text>
<text x="443.2" y="123.9" transform="rotate(-90 443.2 123.9)">EDP</text>
<text x="619.7" y="152.4">PLACE_NEAR=U0500.D20:12.7mm</text>
<text x="430.2" y="232.4">SYM 17 OF 19</text>
<text x="425.4" y="364.5">SYM 18 OF 19</text>
<text x="433" y="369.6">SPARE</text>
</g>
<g font-size="2.6">
<text x="365" y="237.5">1</text>
<text x="512.3" y="237.5">1</text>
<text x="365" y="242.6">1</text>
<text x="276.9" y="252">TP-P6</text>
<text x="597.5" y="246.9">TP-P6</text>
<text x="365" y="252.7">1</text>
<text x="365" y="257.8">1</text>
<text x="512.3" y="255.3">1</text>
<text x="597.5" y="254.5">TP-P6</text>
<text x="597.5" y="262.1">TP-P6</text>
<text x="276.9" y="267.2">TP-P6</text>
<text x="365" y="268">1</text>
<text x="597.5" y="269.7">TP-P6</text>
<text x="365" y="273.1">1</text>
<text x="512.3" y="275.6">1</text>
<text x="365" y="278.1">1</text>
<text x="512.3" y="280.7">1</text>
<text x="597.5" y="277.4">TP-P6</text>
<text x="512.3" y="285.8">1</text>
<text x="365" y="288.3">1</text>
<text x="512.3" y="290.8">1</text>
<text x="597.5" y="300.2">TP-P6</text>
</g>
<g font-size="2.5">
<text x="288.2" y="83.3">OUT</text>
<text x="566.9" y="83.3">OUT</text>
<text x="288.2" y="88.4">OUT</text>
<text x="566.9" y="88.4">OUT</text>
<text x="288.2" y="93.5">OUT</text>
<text x="566.9" y="93.5">OUT</text>
<text x="288.2" y="98.6">OUT</text>
<text x="566.9" y="98.6">OUT</text>
<text x="288.2" y="103.6">OUT</text>
<text x="566.9" y="106.2">OUT</text>
<text x="288.2" y="108.7">OUT</text>
<text x="288.2" y="113.8">OUT</text>
<text x="566.9" y="111.3">OUT</text>
<text x="288.2" y="118.9">OUT</text>
<text x="566.9" y="116.3">OUT</text>
<text x="566.9" y="121.4">OUT</text>
<text x="288.2" y="131.6">OUT</text>
<text x="288.2" y="126.5">OUT</text>
<text x="288.2" y="136.7">OUT</text>
<text x="569.2" y="136.7">BI</text>
<text x="288.2" y="141.7">OUT</text>
<text x="569.2" y="141.7">BI</text>
<text x="288.2" y="146.8">OUT</text>
<text x="288.2" y="151.9">OUT</text>
<text x="288.2" y="157">OUT</text>
<text x="288.2" y="162.1">OUT</text>
<text x="599.1" y="243.6">TP</text>
<text x="278.6" y="248.7">TP</text>
<text x="599.1" y="251.2">TP</text>
<text x="278.6" y="263.9">TP</text>
<text x="599.1" y="258.8">TP</text>
<text x="599.1" y="266.4">TP</text>
<text x="599.1" y="274.1">TP</text>
<text x="599.1" y="296.9">TP</text>
<text x="703.5" y="492.8">PAGE TITLE</text>
<text x="806.4" y="504.2">DRAWING NUMBER</text>
<text x="848.3" y="504.2">SIZE</text>
<text x="806.4" y="514.4">REVISION</text>
<text x="806.4" y="524.5">BRANCH</text>
<text x="704.8" y="532.1">PROPRIETARY PROPERTY OF APPLE INC.</text>
<text x="704.8" y="529.6">THE INFORMATION CONTAINED HEREIN IS THE</text>
<text x="704.8" y="534.7">THE POSESSOR AGREES TO THE FOLLOWING:</text>
<text x="705.1" y="538.5">I TO MAINTAIN THIS DOCUMENT IN CONFIDENCE</text>
<text x="806.4" y="534.7">PAGE</text>
<text x="704.3" y="542.3">II NOT TO REPRODUCE OR COPY IT</text>
<text x="806.4" y="544.8">SHEET</text>
<text x="703.5" y="546.1">III NOT TO REVEAL OR PUBLISH IT IN WHOLE OR PART</text>
<text x="704.3" y="549.9">IV ALL RIGHTS RESERVED</text>
</g>
<g font-size="2.3">
<text x="277.1" y="82.6">80</text>
<text x="281.7" y="82.6">26</text>
<text x="576" y="82.5">40</text>
<text x="580.5" y="82.5">80</text>
<text x="277.1" y="87.6">80</text>
<text x="281.7" y="87.6">26</text>
<text x="576" y="87.6">40</text>
<text x="580.5" y="87.6">80</text>
<text x="277.1" y="92.7">80</text>
<text x="281.7" y="92.7">26</text>
<text x="576" y="92.7">40</text>
<text x="580.5" y="92.7">80</text>
<text x="277.1" y="97.8">80</text>
<text x="281.7" y="97.8">26</text>
<text x="576" y="97.8">40</text>
<text x="580.5" y="97.8">80</text>
<text x="277.1" y="108">80</text>
<text x="277.1" y="102.9">80</text>
<text x="281.7" y="108">26</text>
<text x="281.7" y="102.9">26</text>
<text x="576" y="105.4">40</text>
<text x="277.1" y="113">80</text>
<text x="281.7" y="113">26</text>
<text x="576" y="110.5">40</text>
<text x="277.1" y="118.1">80</text>
<text x="281.7" y="118.1">26</text>
<text x="576" y="115.6">40</text>
<text x="277.1" y="125.7">80</text>
<text x="281.7" y="125.7">26</text>
<text x="576" y="120.6">40</text>
<text x="667" y="123.2">8</text>
<text x="277.1" y="130.8">80</text>
<text x="281.7" y="130.8">26</text>
<text x="277.1" y="135.9">80</text>
<text x="281.7" y="135.9">26</text>
<text x="577.2" y="135.9">40</text>
<text x="581.8" y="135.9">80</text>
<text x="615.9" y="132.1">1</text>
<text x="277.1" y="141">80</text>
<text x="281.7" y="141">26</text>
<text x="577.2" y="141">40</text>
<text x="581.8" y="141">80</text>
<text x="618.4" y="143.5">1/20W</text>
<text x="618.4" y="141">1%</text>
<text x="277.1" y="146.1">80</text>
<text x="281.7" y="146.1">26</text>
<text x="615.9" y="149.9">2</text>
<text x="618.4" y="146.1">MF</text>
<text x="618.4" y="148.6">201</text>
<text x="277.1" y="151.1">80</text>
<text x="281.7" y="151.1">26</text>
<text x="507.7" y="155.7">71</text>
<text x="277.1" y="161.3">80</text>
<text x="277.1" y="156.2">80</text>
<text x="281.7" y="161.3">26</text>
<text x="281.7" y="156.2">26</text>
<text x="299" y="237.5">5</text>
<text x="580.6" y="237.5">5</text>
<text x="299" y="242.6">5</text>
<text x="595.9" y="242.3">1</text>
<text x="284.2" y="247.4">1</text>
<text x="595.9" y="249.9">1</text>
<text x="299" y="257.8">5</text>
<text x="299" y="252.7">5</text>
<text x="580.6" y="255.3">5</text>
<text x="595.9" y="257.6">1</text>
<text x="284.2" y="262.6">1</text>
<text x="299" y="268">5</text>
<text x="595.9" y="265.2">1</text>
<text x="299" y="273.1">5</text>
<text x="580.6" y="275.6">5</text>
<text x="595.9" y="272.8">1</text>
<text x="580.6" y="280.7">5</text>
<text x="580.6" y="285.8">5</text>
<text x="580.6" y="290.8">5</text>
<text x="595.9" y="295.7">1</text>
</g>
<text font-size="1.8" x="735.5" y="516.9">R</text>
</svg>
